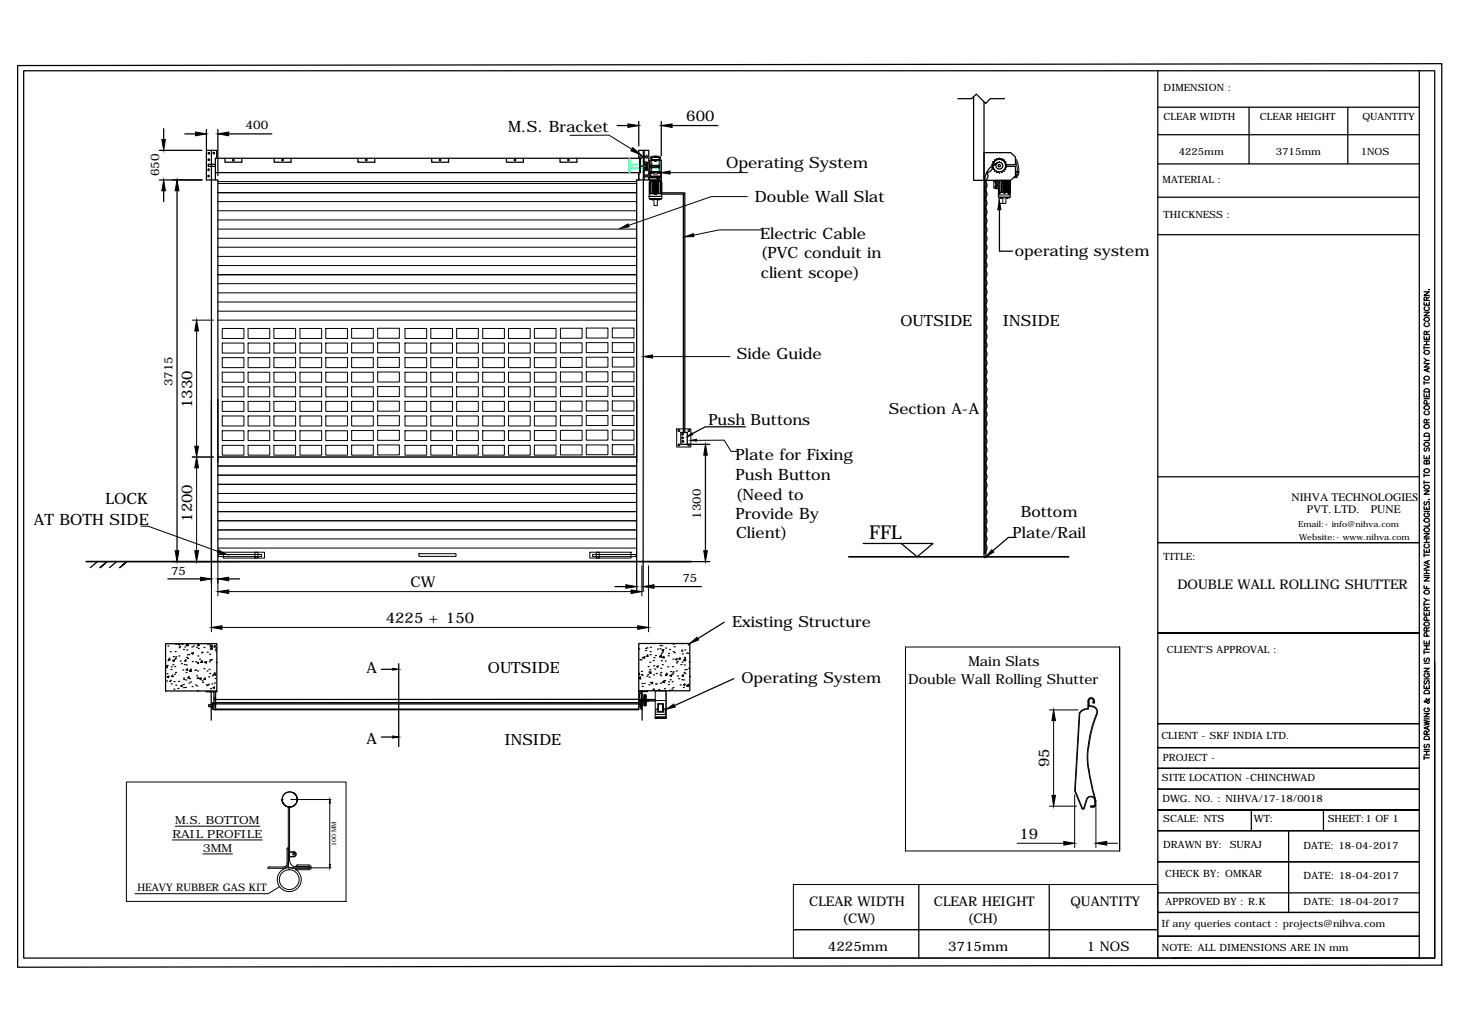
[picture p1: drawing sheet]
<svg xmlns="http://www.w3.org/2000/svg" width="297mm" height="210mm" viewBox="0 0 297 210" stroke-linecap="round" stroke-linejoin="round" font-family="sans-serif">
<!-- layer: 0 -->
<g fill="none" stroke="#000" stroke-width=".25">
<path d="M3.6 13.3l289.3-.4v183.2l-289.3 .4zM4.8 14.4h286.7v180.3h-286.7zM197.8 19.6v17h2.1v-15.9M235.2 14.4v180.3h53.2v-180.3M32.4 36.6h8.6M32.4 30.6h8.6M33.3 26.1v2.2M33.3 38.8v2.2M36 38.8v73.1M37.5 27.2h2.2M41.9 26.3v4.1M42.3 33.4h.7v.4h-.7z"/>
<path d="M43 30.6v83.5M43 33.8h.8M43 33.4h.8M43.8 35.1h86.3v-2.9h-86.3v4.4h.5v77.5M44 32.2v-1.6h-2.1v6h1.9M44.3 26.3v9.4M45.7 32.2v.8h3.4v-.8M46.5 27.2h8.7M55.7 32.2v.8h3.4v-.8M72.7 32.2v.8h3.4v-.8M87.7 32.2v.8h3.4v-.8M102.9 32.2v.8h3.4v-.8"/>
<path d="M113.8 32.2v.8h3.4v-.8M125.4 25.5h2.2M129.4 36.5v83.5M129.4 36.6h.4M129.8 32.2v-1.6h2v6h-2M129.8 24.7v5M129.8 35.1v1.5M129.9 32.2v2.9M129.9 34.2h.2M129.9 33.4h.2M130.1 33.8h.6M130.7 30.6v89.4"/>
<path d="M130.7 31.7h.2M130.7 36h.2M130.9 32.9h.1v1.8h-.1zM130.9 30.6v6M130.9 33.1h.1M130.9 33.3h.1M130.9 34.4h.1M130.9 34.6h.1M130.9 33.5h.6M130.9 34.1h.6M131 33.4h.5v.8h-.5M131 33.2h.3v1.2h-.3"/>
<path d="M131.3 33.8h.2M132 33.6h1.9v.4l-1.9 .1M132 33.6v.4M133.3 33.8l.5 .1zM134.4 24.7v7M134.4 39.2h4.6l.1 .1M134.4 39.4h4.3l.2 .2M136.6 25.5h9.3M138.8 39.6v48.2M139.1 39.4v48.4M194.6 20.1h2.8l1-1 1.9 1.9 .9-.9h2.9M199.9 36.6v76.6h.4v-76.6"/>
<path d="M200.1 36.8h.1M201.6 33.9h.1M201.6 33.4h.1M201.6 33.4l.2 .3-.2 .2M201.6 33.9l.3 .2-.2 .3h.4v.4M201.7 32.9l.2 .3-.3 .2M202.1 34.8l.3-.1 .1 .3M202.1 32.5v.3l-.4 .1M202.1 32.5h.1M202.5 32.2l-.1 .4-.3-.1M202.7 33a1.12 1.12 0 0 1-1.1 .6 1.14 1.14 0 0 1-1.1 1.4 1.16 1.16 0 0 1-.4 1.8v75.6M203 32.9a4 4 0 0 0-2.9 3.8 1.13 1.13 0 0 1 0 1.9 1.16 1.16 0 0 1 0 1.8 1.16 1.16 0 0 1 0 1.8"/>
<path d="M203 32.2l-.2 .2-.3-.1M203 32.2h.1M203.1 32.2l.2 .2 .2-.2M203.5 35l-.2-.1-.3 .3-.2-.3-.3 .1M203.5 32.3h.1M203.5 32.2l.1 .4 .3-.1M203.6 35.1h-.1M204 32.5h.1M204 34.8l-.4-.1-.1 .3M204 32.5v.3l.3 .1M204.3 32.9h.1M204.3 34.4h-.3v.4"/>
<path d="M204.3 34.4h.1M204.3 33.8h2v1.9l-1 .9h-5.4M204.3 32.9l-.1 .3 .3 .2-.2 .3 .2 .2-.3 .2 .1 .3M204.4 33.7a1.33 1.33 0 0 0-1.4-1.4 1.33 1.33 0 0 0-1.3 1.4M204.5 33.5h1.8v-1.6l-1-.9h-5.4v5.6M235.2 21.8h53.2M235.2 33.3h53.2M235.2 27.4h53.2M253.8 21.8v11.5M273.8 21.8v11.5M200.1 45.8a1.16 1.16 0 0 1 0 1.8M200.1 47.6a1.16 1.16 0 0 1 0 1.8 1.16 1.16 0 0 1 0 1.8"/>
<path d="M200.1 51.2a1.16 1.16 0 0 1 0 1.8 1.16 1.16 0 0 1 0 1.8 1.16 1.16 0 0 1 0 1.8M200.1 56.6a1.16 1.16 0 0 1 0 1.8 1.16 1.16 0 0 1 0 1.8 1.16 1.16 0 0 1 0 1.8M200.1 42.1a1.16 1.16 0 0 1 0 1.9 1.16 1.16 0 0 1 0 1.8M203.1 42.6v8.4h2.6M235.2 40.1h53.2M235.2 47.7h53.2M289.3 59.3h1.1l-1.1 .7h1.1M290.4 58.8v.1zM200.1 62a1.16 1.16 0 0 1 0 1.8 1.16 1.16 0 0 1 0 1.8 1.16 1.16 0 0 1 0 1.9M200.1 67.4a1.16 1.16 0 0 1 0 1.8 1.16 1.16 0 0 1 0 1.9 1.16 1.16 0 0 1 0 1.8M200.1 72.8a1.16 1.16 0 0 1 0 1.9 1.16 1.16 0 0 1 0 1.8 1.16 1.16 0 0 1 0 1.8M200.1 78.3a1.16 1.16 0 0 1 0 1.8 1.16 1.16 0 0 1 0 1.8"/>
<path d="M289.3 80v.6h1.1v-.6M289.3 73.9h1.1l-1.1 .7h1.1M289.3 68.3v.6h1.1v-.6M289.3 63.4h1.1l-1.1 .8h1.1M289.3 61.4v.6h1.1v-.6M289.3 70.3v.7M289.3 77.5v.6M289.3 77.8h1.1M289.3 72.8l.5 .4M289.3 70.6h1.1M289.3 70h1.1M289.3 69.3h1.1"/>
<path d="M289.5 79.1h.8l.1 .6h-1.1zM289.5 76.5a.52 .52 0 0 1 .6 0 .52 .52 0 0 1 .3 .5 .5 .5 0 0 1-.8 .2 .5 .5 0 0 1-.1-.7zM289.5 71.3a.52 .52 0 0 1 .6-.1 .52 .52 0 0 1 .3 .6 .5 .5 0 0 1-.8 .2 .5 .5 0 0 1-.1-.7zM289.5 64.6a.52 .52 0 0 1 .6-.1 .52 .52 0 0 1 .3 .6 .5 .5 0 0 1-.8 .2 .5 .5 0 0 1-.1-.7zM289.6 65.6a.39 .39 0 0 0-.3 .5 .39 .39 0 0 0 .5 .3 .45 .45 0 0 0 .5-.2 .45 .45 0 0 0 0-.6h-.2M289.6 62.3a.39 .39 0 0 0-.3 .5 .39 .39 0 0 0 .5 .3 .45 .45 0 0 0 .5-.1 .45 .45 0 0 0 0-.6l-.2-.1M289.8 68v-.6l-.3-.1-.2 .7h1.1M289.8 61v-.6h-.3l-.2 .6h1.1M289.8 61.6v.4M289.8 68.5v.4M289.8 69.3v.7M290.1 75v.5"/>
<path d="M290.4 74.8l-1.1 .4 1.1 .4M290.4 73.2h-.6l-.5 .4M290.4 67.3l-.6 .3M290.4 60.4l-.6 .3M43 81.4v37.1M44.3 81.2v12.8M138.3 87.9h1.3v2.4h-1.3zM139.9 90.3h4.3M143.3 92.5v19.4M151.5 86.7h-8.2l-2.6 1.4M200.1 81.5a1.16 1.16 0 0 1 0 1.8M200.1 83.3a1.16 1.16 0 0 1 0 1.8 1.16 1.16 0 0 1 0 1.8 1.16 1.16 0 0 1 0 1.9 1.12 1.12 0 0 1 0 1.7 1.16 1.16 0 0 1 0 1.9"/>
<path d="M200.1 92.3a1.16 1.16 0 0 1 0 1.8 1.16 1.16 0 0 1 0 1.9 1.16 1.16 0 0 1 0 1.8M200.1 97.7a1.16 1.16 0 0 1 0 1.9 1.16 1.16 0 0 1 0 1.8 1.16 1.16 0 0 1 0 1.8M235.2 96.9h53.2M289.3 99.7h1.1l-1.1 .7h1.1M289.3 95.5a.52 .52 0 0 1 .7-.3 .52 .52 0 0 1 .3 .8 .56 .56 0 0 1-.6 0 .56 .56 0 0 1-.4-.5zM289.3 92.6v.6h1.1v-.6M289.3 82.7a.51 .51 0 0 1 .7-.3 .51 .51 0 0 1 .3 .7 .56 .56 0 0 1-.6 .1 .56 .56 0 0 1-.4-.5zM289.3 96.3v.6M289.3 97.7v.7M289.3 98h1.1M289.3 96.6h1.1M289.3 81h1.1"/>
<path d="M289.5 98.7a.52 .52 0 0 1 .6-.1 .52 .52 0 0 1 .3 .6 .5 .5 0 0 1-.8 .2 .5 .5 0 0 1-.1-.7zM289.5 91l-.2 .3 .2 .4 .3-.1 .3-.6 .3 .1-.1 .6M289.5 90a.52 .52 0 0 1 .6-.1 .52 .52 0 0 1 .3 .6 .49 .49 0 0 1-.7 .2 .49 .49 0 0 1-.2-.7zM289.5 88.1h.8l.1 .6h-1.1zM289.5 86.3a.52 .52 0 0 1 .6 0 .52 .52 0 0 1 .3 .6 .5 .5 0 0 1-.8 .2 .5 .5 0 0 1-.1-.8zM289.6 83.5a.39 .39 0 0 0-.3 .5 .39 .39 0 0 0 .5 .3h.2a.39 .39 0 0 0 .4-.4 .39 .39 0 0 0-.3-.4M289.8 93.8l.3-.2 .3 .2v.5h-1.1l.2-.7 .3 .1v.6M289.8 85.9v-.6l-.3-.1-.2 .3v.4h1.1M289.8 80.2v.4M289.8 92.8v.4M289.9 82.1l-.1-.6-.3-.1-.2 .7h1.1M290.4 88.9v.6h-1.1"/>
<path d="M290.4 85.2l-.6 .3M19.8 114.1l-1.4 1.2M20.3 115.3l1.4-1.2-1.4 1.2M23.7 114.1l-1.4 1.2M24.3 115.3l1.5-1.2-1.5 1.2M34.1 117.6h6.7M35.1 114.1h13.4M44.3 117.6v.9M46.5 117.6h2.2M125 119.2h2.2M131.6 114.1h12.6M132.9 119.2h9.6"/>
<path d="M175.4 110.4h14.2l-3.3 2.7-3.2-2.7M199.9 112.4h.4M200.1 103.2a1.16 1.16 0 0 1 0 1.8 1.16 1.16 0 0 1 0 1.8M200.1 106.8a1.16 1.16 0 0 1 0 1.8M200.1 108.6a1.16 1.16 0 0 1 0 1.8 1.16 1.16 0 0 1 0 1.8M206 109.2h-1.1l-3.2 2.7M235.2 110.3h53.2M289.3 118.9v.7h1.1M289.3 117.3h1.1l-1.1 .8h1.1M289.3 114.8l1.1 .4-1.1 .4M289.3 111.6v.6h1.1v-.6M289.3 108.4h1.1l-1.1 .7h1.1"/>
<path d="M289.3 102.9v.6h1.1v-.6M289.3 112.5v.6M289.3 117h1.1M289.3 116.5h1.1M289.3 115.9h1.1M289.3 112.8h1.1M289.3 110.2h1.1M289.3 109.5h1.1M289.3 103.9h1.1M289.5 107.3a.52 .52 0 0 1 .6 0 .52 .52 0 0 1 .3 .6 .5 .5 0 0 1-.8 .2 .5 .5 0 0 1-.1-.8zM289.5 105.4a.52 .52 0 0 1 .6-.1 .52 .52 0 0 1 .3 .6 .5 .5 0 0 1-.8 .2 .5 .5 0 0 1-.1-.7zM289.5 101.9l-.2 .3 .2 .4 .3-.1 .2-.5 .3-.1 .1 .3-.1 .4"/>
<path d="M289.6 110.6a.39 .39 0 0 0-.3 .4 .39 .39 0 0 0 .5 .3 .45 .45 0 0 0 .5-.1 .45 .45 0 0 0 0-.6h-.2M289.6 104.3a.39 .39 0 0 0-.3 .4 .39 .39 0 0 0 .5 .3 .45 .45 0 0 0 .5-.1 .45 .45 0 0 0 0-.6h-.3v.2M289.8 103.1v.4M289.8 109.5v.7M289.8 111.8v.4M289.8 115.9v.6M289.8 119.2v.4M290.1 114v.5M290.3 101.5h.1M290.4 113.9l-1.1 .4 1.1 .4M290.4 106.3v.6h-1.1M33.6 130.8h10.5v9.6h-10.5z"/>
<path d="M33.9 138.4h.1M33.9 136.9h.1M33.9 135.2l-.3 .3M33.9 135.2l.1 .5-.4-.1M34 135.2h.1M34 137.5l.3-.1-.1 .3zM34.1 131.3h.1M34.1 134.2h.1M34.4 138.5h.1M34.4 133.8l.1 .3-.3-.1zM34.6 138.2h.1M34.6 132.4h.1"/>
<path d="M34.7 136h.1M34.8 135.5h.1M34.8 139h.1M35.1 137.2l.1 .3-.3-.1zM35.1 134.2l.3-.1-.1 .3zM35.1 135.1h.1M35.2 133.4h.1M35.4 138.5h.1M35.5 137h.1M35.5 135.5h.1M35.5 133.9h.1M35.6 132.4h.1"/>
<path d="M35.6 133.7h.1M35.7 130.9h.1M35.7 136.6h.1M35.7 139.2h.1M35.7 133.5h.1M36.1 139.9h.1M36.2 130.9l.3-.1-.1 .2zM36.3 138.5h.1M36.4 133.3h.1M36.4 131.6h.1M36.5 131.3h.1M36.6 134.3h.1"/>
<path d="M36.7 139.4l.3-.1-.1 .2zM36.9 134.9h.1M36.9 130.8h.3M37.2 136.1h.1M37.2 139.1h.1M37.3 139.7h.1M37.3 137.8h.1M37.3 132h.1M37.3 138.1h.1M37.5 135h.1M37.5 131.5h.1M37.7 139.7h.1"/>
<path d="M37.7 138.2h.1M37.8 136.6h.1M37.8 134.3l-.1-.2-.2 .2 .3 .1M37.8 135.1h.1M37.9 133.6h.1M38 132.1h.1M38.1 133h.1M38.1 133.8h.1M38.1 135.9l-.1 .3-.2-.2h.3M38.2 130.8l-.4 .3 .5 .1-.1-.4M38.4 138.8h.1M38.4 133h.1"/>
<path d="M38.4 137.5v.3l-.2-.1zM38.5 137.9h.1M38.6 136.3h.1M38.7 138.6h.1M38.8 136v.4l-.3-.1zM38.9 132.7l.4-.1-.1 .3zM39 131.5h.1M39 139.5h.1M39.1 134.4h.1M39.3 131.3h.1M39.6 136.2h.1M39.7 136.1h.1"/>
<path d="M39.7 139.2h.1M39.7 134.5h.1M39.9 137.3h.1M39.9 131.5h.1M40 139.4h.1M40 137.9h.1M40.1 136.3h.1M40.1 134.6h.1M40.2 134.8h.1M40.2 133.3h.1M40.2 137.7h.1M40.3 131.8h.1"/>
<path d="M40.4 130.9l.1 .3-.3-.1zM40.5 133.9h.1M40.5 137.9l.4-.1-.1 .3zM40.9 134.3h.1M41 132.7h.1M41 134.3l.1 .3h-.3l.2-.2M41 138.3h.1M41 132.5h.1M41.2 138.7h.1M41.4 135.9h.1M41.4 131.6h.1M41.5 134.5h.1"/>
<path d="M41.6 137.8l.1 .3-.3-.1zM41.7 134.6l.3-.1-.1 .2zM41.9 139.1h.1M42.1 136.3h.1M42.1 132.5h.1M42.1 139.3h.1M42.1 130.9h.1M42.4 139.1h.1M42.4 137.5h.1M42.5 136h.1M42.5 134.5h.1M42.6 133h.1"/>
<path d="M42.6 134.1h.1M42.6 136.8h.1M42.6 131h.1M42.7 131.4h.1M42.8 139.9h.1M42.8 134.1h.1M42.8 131.3l.3-.2-.1 .3zM43 134h.1M43 139h.1M43.1 131.5v.4h-.4zM43.1 137.3h.1M43.6 138.8h.1"/>
<path d="M43.6 139.6l-.1 .3-.2-.2 .3-.1M43.7 131.2v.3l-.2-.1zM43.7 137.9h.1M43.7 132.1h.1M43.8 137.1l-.1-.4-.4 .4 .5 .1M43.8 132.3h.1M43.8 131.7h.1M43.9 134.6h.1M77.5 136h2.3M81 134.9v16.8M129.8 137.1h.1M129.8 131.9h.1"/>
<path d="M129.8 130.8h10.4v9.6h-10.4zM129.8 137.9l.3-.4 .1 .5-.4-.1M129.8 136.8h.1l-.1 .3M130 134h.1M130.2 134.1h.1M130.3 136.4h.1M130.3 137.1h.1M130.4 138.9h.1M130.5 137.2h.1M130.5 139.5h.1M130.5 133.7h.1M130.7 133.6l.3-.1-.1 .3z"/>
<path d="M130.9 138.9h.1M131.2 132.2h.1M131.2 131.8h.1M131.4 137.4h.1M131.4 131.6h.1M131.6 137.1h.1M131.6 133.1v.3l-.2-.1zM131.7 135.5h.1M131.8 136.6h.1M131.9 139.1h.1M131.9 137.6h.1M132 136.1h.1"/>
<path d="M132 134.6h.1M132.1 133h.1M132.1 132.4h.1M132.2 131.5h.1M132.2 138.7h.1M132.2 136.5l.1 .3h-.3zM132.3 138.8l.3-.2-.1 .3zM132.7 134.2h.1M132.8 137.1h.1M132.8 135.3h.1M132.9 140v.2h-.2zM132.9 133.6h.1"/>
<path d="M133 136h.1M133.2 139h.1M133.2 133.2h.1M133.3 136.8h.1M133.3 139h.1M133.4 135.5l.3-.2-.1 .3zM133.6 131.9h.1M134 133.5h.1M134 133.4l.4-.3v.4zM134.1 131.8h.1M134.1 137h.1M134.1 131.2h.1"/>
<path d="M134.2 138.8h.1M134.2 137.3h.1M134.3 135.8h.1M134.3 136.6h.1M134.4 134.3h.1M134.4 132.7h.1M134.4 131.2h.1M134.5 132.1l.4-.1-.1 .3zM134.6 135.1h.1M134.6 132.5h.1M134.6 138.6l.4-.3v.4zM134.9 133.4v.3l-.3-.1z"/>
<path d="M135 139.9h.1M135 138.3h.1M135.2 134.3h.1M135.2 137.3h.1M135.2 131.7h.1M135.5 136.8l.1 .3h-.3zM135.7 135.5h.1M135.7 133.3h.1M135.8 139.1h.1M135.8 138.5h.1M135.8 132.8h.1M136 132h.1"/>
<path d="M136.1 137.3l.4-.2-.1 .3zM136.2 138.1h.1M136.3 136.5h.1M136.6 138.5h.1M136.6 137h.1M136.6 135.5h.1M136.7 136.8h.1M136.7 133.9h.1M136.7 139.7h.1M136.8 132.4h.1M136.8 136.5h.1M136.8 130.9h.1"/>
<path d="M137 131.4h.1M137 132.6h.1M137.3 134l.3-.2-.1 .3zM137.4 136.3h.1M137.4 134.7h.1M137.6 134.4h.1M137.7 137.4h.1M137.9 137.9h.1M138.2 133.7v.2h-.2zM138.2 139.2h.1M138.3 135h.1M138.5 132.1h.1"/>
<path d="M138.5 138.1h.1M138.5 132.3h.1M138.5 130.8h.1M138.6 134.5h.1M138.6 132.9h.1M138.8 137.1v.3h-.2zM138.8 139.7h.1M138.9 138.2h.1M138.9 134.2l.4-.4v.5zM138.9 139.1l.3-.1-.1 .3zM139 136.6h.1M139 135.1h.1"/>
<path d="M139.1 133.6h.1M139.1 132.1h.1M139.1 136.1h.1M139.1 136.8h.1M139.4 136h.1M139.5 132.7h.1M139.5 139.4l.4-.3v.4zM139.6 139.3h.1M139.8 132.7h.1M139.9 131h.1M140 134.5h.1M140.1 137.5h.1"/>
<path d="M140.2 135.7l-.2 .1 .2 .1M147.1 126.4l-5.3 3.4M149.1 137.9l-12 5.5M288.4 128.6h-53.2h53.2M289.3 139.3v.6h1.1v-.6M289.3 135.8h1.1l-1.1 .7h1.1M289.3 130.2v.6h1.1v-.6M289.3 124.4v.6h1.1v-.6M289.3 120.2a.52 .52 0 0 1 .7-.3 .52 .52 0 0 1 .3 .7 .56 .56 0 0 1-.6 .1 .56 .56 0 0 1-.4-.5zM289.3 122.5v.6M289.3 132.2v.7M289.3 138h1.1"/>
<path d="M289.3 134.8h1.1M289.3 132.5h1.1M289.3 131.9h1.1M289.3 131.2h1.1M289.3 122.8h1.1M289.3 121.6l.5 .3M289.4 126.6a.49 .49 0 0 1 .7-.2 .49 .49 0 0 1 .2 .7 .51 .51 0 0 1-.7 .1 .51 .51 0 0 1-.2-.6zM289.5 138.3l-.2 .2 .2 .5h.2l.4-.7h.2l.1 .2-.1 .5M289.5 133.7l-.2 .3 .2 .4 .3-.1 .2-.5 .3-.1 .1 .3-.1 .4M289.6 136.8a.39 .39 0 0 0-.3 .5 .39 .39 0 0 0 .5 .3 .45 .45 0 0 0 .5-.1 .45 .45 0 0 0 0-.6l-.3-.1v.3M289.8 128.2v-.6l-.3-.1-.2 .2v.5h1.1M289.8 124.1v-.6l-.3-.2-.2 .3v.5h1.1"/>
<path d="M289.8 124.6v.4M289.8 130.4v.4M289.8 131.2v.7M289.8 139.5v.4M289.9 129.3l-.1-.7h-.3l-.2 .7h1.1M289.9 126.1l-.1-.6-.3-.2-.2 .3v.5h1.1M290.4 121.9h-.6l-.5 .5M290.4 127.5l-.6 .4M290.4 123.3l-.6 .4M291.5 134.5v60.2h-53.1M35.3 140h.1M40.1 140.4h.1"/>
<path d="M41.9 140.4v.2h2.2v-.2M42.9 143.2h-.5v.4h.5M42.9 140.4v5.9M42.9 143h.3M42.9 143.7h.3M43.5 140.6v3.6h.3v-3.6M43.5 141.8h.3M43.5 143.3h.3M43.5 143h.3M43.8 143h86M43.8 144.1h86M77.5 149.8h2.3"/>
<path d="M129.8 142.8h-86.6v1.3h.3M129.8 140.4v3.8h-86.2M129.8 142.1h-86.3M130 143.1l-.1-2.3h.4v1.7l-.3 .6 .1 .2-.1 .3 .4 .6M130.2 143.2h.1l-.1 .6zM130.5 140.4v5.9M130.9 142.1h-1.1v.3h1.1M130.9 142.4v-1.2h.3v1.2M130.9 142.1v1.3h.3v-1.3M130.9 142.1h.3M130.9 143.3h.3M130.9 142.8h.3"/>
<path d="M130.9 141.3h.3M130.9 141.5h.3M130.9 141.7h.3M130.9 141.8h.3M130.9 142.2h.3M130.9 142.4h.3M130.9 142.6h.3M130.9 142.7h.3M130.9 142.9h.3M130.9 143.1h.3M130.9 142h.3M130.9 142.3h.3"/>
<path d="M130.9 142.5h.3M130.9 143.2h.3M131.2 142.1h.6v.3h-.6M131.6 140.4v.1h-1.8M133.1 142.1h-3.2v.3h3.2M133.1 140.4h2.2M133.8 140.1h.1M136 140.4l.1-.2 .1 .2M136.5 140h.1M235.2 147.1h53.2M235.2 151.9h53.2M235.2 156.1h53.2"/>
<path d="M289.3 146.4l1.1 .2-1.1 .2 1.1 .3-1.1 .2M289.3 145h1.1l-1.1 .7h1.1M289.3 154h1.1M289.3 153.7v.6M289.3 153.4h1.1M289.3 152.7h1.1M289.3 152.3h1.1M289.3 146.1h1.1M289.4 140.4a.55 .55 0 0 1 .6-.2 .55 .55 0 0 1 .4 .4v.4h-1.1zM289.5 151.2l-.2 .3 .2 .4 .3-.1 .2-.5 .3-.1 .1 .3-.1 .4M289.5 149.7l.3-.2 .5 .2 .1 .6h-1.1zM289.6 143.9a.37 .37 0 0 0-.3 .4 .37 .37 0 0 0 .5 .3h.2a.36 .36 0 0 0 .4-.4 .36 .36 0 0 0-.4-.3v.2"/>
<path d="M289.8 141.9v.2a.51 .51 0 0 1 .5 .2 .51 .51 0 0 1 0 .6h-.2l-.4-.5-.4 .1 .2 .2 .3-.1 .6-.4-.1-.3M289.8 149.2v-.6l-.3-.1-.2 .2v.5h1.1M289.8 152.7v.7M290.1 147.6v.6M290.4 147.5l-1.1 .4 1.1 .4M290.4 148.5l-.6 .4M186.7 179.7v15M213.2 179.7v15M235.2 160.3h53.2M235.2 168.8h53.2M235.2 175.1h53.2M254.2 164.6v4.2"/>
<path d="M261.8 168.8v16.6M268.9 164.6v4.2M288.4 164.6h-53.2h53.2M235.2 185.4h53.2M235.2 190.2h53.2M235.2 181.4h53.2"/>
<circle cx="42.4" cy="35.8" r=".15"/>
<circle cx="42.4" cy="34.5" r=".15"/>
<circle cx="42.4" cy="31.2" r=".15"/>
<circle cx="42.4" cy="32.5" r=".15"/>
<circle cx="43.4" cy="31.1" r=".15"/>
<circle cx="47.4" cy="32.6" r=".15"/>
<circle cx="57.4" cy="32.5" r=".15"/>
<circle cx="74.4" cy="32.5" r=".15"/>
<circle cx="89.4" cy="32.5" r=".15"/>
<circle cx="104.6" cy="32.5" r=".15"/>
<circle cx="115.5" cy="32.5" r=".15"/>
<circle cx="130.3" cy="31.9" r=".23"/>
<circle cx="131.4" cy="31.9" r=".23"/>
<circle cx="131.4" cy="34.4" r=".23"/>
<circle cx="131.4" cy="33.2" r=".23"/>
<circle cx="131.4" cy="35.7" r=".23"/>
<circle cx="203" cy="33.7" r=".7"/>
<circle cx="203" cy="33.7" r=".23"/>
<circle cx="138.7" cy="88.2" r=".15"/>
<circle cx="138.7" cy="89" r=".15"/>
<circle cx="138.7" cy="89.7" r=".15"/>
</g>
<g fill="#000" stroke="#000" stroke-width=".2">
<path d="M33.3 36.6l.3 2.2h-.7zM32.9 28.3h.7l-.3 2.3zM36 36.6l.4 2.2h-.8zM39.7 26.8l2.2 .4-2.2 .4zM44.3 27.2l2.2-.4v.8zM127.6 25.2l2.2 .3-2.2 .4zM128.6 30l1.6 1.5-2-.9zM134.3 35.1l1.8-.4v.7zM134.4 25.5l2.2-.3v.7zM126 46.4l1.6-.9 .2 .6zM139.1 48.1l1.8-.6 .1 .6zM203.1 40.8l.3 1.8h-.7z"/>
<path d="M39.9 65.1l.4 2.2h-.7zM130.7 72.5l1.9-.4v.7zM39.6 90.7h.7l-.4 2.2zM39.9 92.9l.4 2.2h-.7zM139.6 88.7l1-.7 .1 .3zM140.4 89.5l1.1-.2v.3zM143.3 90.3l.4 2.2h-.7zM35.6 111.9h.8l-.4 2.2zM39.6 111.9h.7l-.4 2.2zM40.8 117.3l2.2 .3-2.2 .4zM44.4 111.7l1.6 1-1.8-.4zM44.3 117.6l2.2-.3v.7z"/>
<path d="M44.3 120.2l2.2-.3v.7zM127.2 118.8l2.2 .4-2.2 .3zM128.2 119.9l2.2 .3-2.2 .4zM130.7 119.2l2.2-.4v.7zM143 111.9h.7l-.4 2.2zM201.5 111.7l.4 .5-1.6 .9zM43 127.5l2.1-.3v.7zM79.8 135.8l1.2 .2-1.2 .2zM129.6 127.2l2.2 .3-2.2 .4zM140.2 130.8l1.4-1.3 .3 .5zM79.8 149.5l1.2 .3-1.2 .2zM135.3 144.1l1.6-1 .3 .6z"/>
<path d="M214.1 144.3l.3 2.1h-.7zM67 162.5l.1 .7h-.2zM66.9 175.7h.2l-.1 .6zM213.7 161.6h.7l-.3 2.2zM216.1 171l2.2 .4-2.2 .3zM222.7 171.4l2.2-.4v.7z"/>
</g>
<path d="M17.5 114.1h122.9M172.5 113.1h44.6" fill="none" stroke="#000" stroke-width=".34"/>
<g fill="none" stroke="#000" stroke-width=".2">
<path d="M44.3 36.9h85.1M44.3 37.3h85.1M44.3 39.1h85.1M115.8 27.5h7.9l4.7 2.8M129.4 39.1h-85.1h85.1M131.9 39.4h2.5v.5h-2.5h2.6v.5h-2.6zM132 36.6v.2h2.4v-.2M132 39.4h2.4M132 36.6h2.4M132 32.6v3.3h2.4M132 36.1v.5M132.1 35.4v.4h2.2v-.4"/>
<path d="M132.1 36.6h.3v.2h-.3zM132.1 36.6l.1 .2zM132.1 32.5h2.3M132.1 32.6v2.4M132.1 34.9h2.2M132.1 32.5v.1M132.1 32.6h.9h-.6v2.4h1.5v-2.4h-.6h.5v-.1h-1.3v.1h.5v.2M132.1 34.9v.1M132.1 35h.1M132.1 35.3v.1M132.2 37h-.1v2.1l.1 .1M132.2 36.8v2.6l-.3-.2v-2.2l.3-.1-.2 .1v2.2l.2 .1"/>
<path d="M132.2 35l.2 .1-.3 .2M132.2 31.9l.4-.2h1.2l.3 .2v.2l-.3-.1-1.6 .1zM132.2 31.9v.3l.1-.1v.4h1.8v-.3M132.3 36.6l.1 .2zM132.4 35.2h.4M132.4 35h1.5M132.4 32.1v.4M132.4 36.6h1.5v.2h-1.5zM132.4 36.9h1.5v2.2h-1.5zM132.6 32l-.4 .1M132.7 36.9v2.2zM132.8 34.9h.8v.5h-.8z"/>
<path d="M133 39.4h.4v.1h-.4zM133 36.9v2.2zM133 31.8l.1 .1zM133 39.4v.1zM133 32.8h.3M133 32.7l.1 .1M133.1 31.7h.3v.3h-.3zM133.1 36.9l.1 2.2zM133.3 36.9l.1 2.2zM133.3 32.6v.1M133.3 39.4l.1 .1zM133.4 31.8l.1 .1z"/>
<path d="M133.5 36.1h-1.5v-.2h2.4v.2h-.3M133.5 35.9h.6v.2h-.6zM133.5 35.9v.2zM133.5 36.1h.6v.3h-.6zM133.5 36.1h.5zM133.5 36.1v.3h.5v-.3M133.6 35.2h.5M133.6 36.9l.1 2.2zM133.8 32l.3 .1M133.9 32.1v.4M134 35.9l.1 .2zM134 36.6h.3v.2h-.3z"/>
<path d="M134 36.6l.1 .2zM134.1 32.1v.4M134.1 31.9l.1 .3-.2-.1M134.2 37v2.2M134.2 36.8v2.6l.3-.2v-2.2l-.3-.1 .2 .1v2.2l-.2 .1M134.2 35h.1M134.2 35l-.2 .1 .3 .2M134.2 36.6l.1 .2zM134.3 32.6v2.4M134.3 35.3v.1M134.3 34.9v.1M134.4 32.6v3.3"/>
<path d="M134.4 36.1v.5M134.4 32.5v.1M136.1 35.1h15.8M151.8 39.9h-7.3l-16.8 5.9M201.9 38v.3h.4M201.9 37h.4M202.3 36.8h-.4v1.2h.4M202.4 36.6v1.7M202.6 36.6v.3M202.6 37.5v.2M202.6 38.3h.1M202.8 39.1v.5"/>
<path d="M202.8 39.1h2.5M202.9 38.3v.6l.2 .1M202.9 39.1h.2v.1h-.2zM202.9 39h2.4M203 38.3l.1 .6M203.1 38.3h-.8v-1.7h3v3h-2.5v.4h2.5v-.4M203.1 39.2l.1 .1zM203.1 39.3v.2zM203.1 36.6v2.4l-.3-.1v-.6M203.4 36.6v2.4M203.6 36.6v2.4M203.8 36.6v.6"/>
<path d="M203.8 37.3v1M203.8 38.4v.6M203.9 36.6v.6M203.9 37.3v1M203.9 38.4v.6M203.9 39.1h.4v.2h-.4zM204.1 39v-2.4v2.4M204.2 36.6v2.4M204.3 36.6v2.4M204.5 39h.1M204.5 36.6v2.3M204.8 36.6v2.4v-2.4"/>
<path d="M204.8 39.1h.3v.2h-.3zM204.9 39.3l.2 .1zM204.9 36.6v2.4v-2.4M204.9 39.4l.1 .1zM205 36.8l.1 .1v1.9l-.1 .1M205 36.7l.2 .1v2.1l-.2 .1M205 36.6v2.4l.3-.1v-2.1l-.3-.2M206.3 34.8h.7v.3h-.7M206.3 32.5h.2M206.3 35.5h.6M206.3 32.8l.3 .8 .1 1.2M206.5 32.5l.4 .9 .1 1.4"/>
<path d="M206.6 35.6v.2h-.4M206.6 35.8l.1 .3h-.8M206.7 35.1l-.1 .4M206.8 35.5l-.5 .1M207 35.1l-.1 .4M44.3 59.5h85.1M44.3 57.6h85.1M44.3 54h85.1M44.3 52.1h85.1M44.3 50.2h85.1M44.3 48.4h85.1M44.3 46.6h85.1"/>
<path d="M44.3 44.7h85.1M44.3 42.8h85.1M44.3 41h85.1M129.4 55.8h-85.1h85.1M132 40.4h2.4v.1h-2.4zM132.4 40.5l.3 .1zM132.9 40.5h.6v1.3h-.6zM133.7 40.5l.3 .1zM154.8 46.7h-8.7l-5.1 1.1M203 40v.2h2.1v-.2M203 40.2v1.1h.7M203.3 40.2h.2v.1h-.2z"/>
<path d="M203.4 40.2h.1M203.7 40.2v1.1h.7v-1.1M204.6 40.2l.2 .1zM39.1 65.1h4.3M39.9 67.3v23.4M44.3 65.1h85.1M44.3 63.2h85.1M44.3 61.4h85.1M45.2 66.7h4.4v2.1h-4.4zM45.2 69.7h4.4v2h-4.4zM45.2 72.7h4.4v2h-4.4zM45.2 75.6h4.4v2.1h-4.4z"/>
<path d="M45.2 78.6h4.4v2h-4.4zM50.4 66.7h4.4v2.1h-4.4zM50.4 69.7h4.4v2h-4.4zM50.4 72.7h4.4v2h-4.4zM50.4 75.6h4.4v2.1h-4.4zM50.4 78.6h4.4v2h-4.4zM55.7 66.7h4.4v2.1h-4.4zM55.7 69.7h4.4v2h-4.4zM55.7 72.7h4.4v2h-4.4zM55.7 75.6h4.4v2.1h-4.4zM55.7 78.6h4.4v2h-4.4zM60.9 66.7h4.4v2.1h-4.4z"/>
<path d="M60.9 69.7h4.4v2h-4.4zM60.9 72.7h4.4v2h-4.4zM60.9 75.6h4.4v2.1h-4.4zM60.9 78.6h4.4v2h-4.4zM66.2 66.7h4.4v2.1h-4.4zM66.2 69.7h4.4v2h-4.4zM66.2 72.7h4.4v2h-4.4zM66.2 75.6h4.4v2.1h-4.4zM66.2 78.6h4.4v2h-4.4zM71.4 66.7h4.4v2h-4.4zM71.4 69.7h4.4v2h-4.4zM71.4 72.7h4.4v2h-4.4z"/>
<path d="M71.4 75.6h4.4v2.1h-4.4zM71.4 78.6h4.4v2h-4.4zM76.7 66.7h4.4v2h-4.4zM76.7 69.7h4.4v2h-4.4zM76.7 72.6h4.4v2.1h-4.4zM76.7 75.6h4.4v2h-4.4zM76.7 78.6h4.4v2h-4.4zM82.3 66.7h4.4v2.1h-4.4zM82.3 69.7h4.4v2h-4.4zM82.3 72.7h4.4v2h-4.4zM82.3 75.6h4.4v2.1h-4.4zM82.3 78.6h4.4v2h-4.4z"/>
<path d="M87.5 66.7h4.4v2.1h-4.4zM87.5 69.7h4.4v2h-4.4zM87.5 72.7h4.4v2h-4.4zM87.5 75.6h4.4v2.1h-4.4zM87.5 78.6h4.4v2h-4.4zM92.8 66.7h4.4v2.1h-4.4zM92.8 69.7h4.4v2h-4.4zM92.8 72.7h4.4v2h-4.4zM92.8 75.6h4.4v2.1h-4.4zM92.8 78.6h4.4v2h-4.4zM98.1 66.7h4.4v2.1h-4.4zM98.1 69.7h4.4v2h-4.4z"/>
<path d="M98.1 72.7h4.4v2h-4.4zM98.1 75.6h4.4v2.1h-4.4zM98.1 78.6h4.4v2h-4.4zM103.3 66.7h4.4v2.1h-4.4zM103.3 69.7h4.4v2h-4.4zM103.3 72.7h4.4v2h-4.4zM103.3 75.6h4.4v2.1h-4.4zM103.3 78.6h4.4v2h-4.4zM108.6 66.7h4.4v2h-4.4zM108.6 69.7h4.4v2h-4.4zM108.6 72.7h4.4v2h-4.4zM108.6 75.6h4.4v2.1h-4.4z"/>
<path d="M108.6 78.6h4.4v2h-4.4zM113.9 66.7h4.4v2h-4.4zM113.9 69.7h4.4v2h-4.4zM113.9 72.6h4.4v2.1h-4.4zM113.9 75.6h4.4v2h-4.4zM113.9 78.6h4.4v2h-4.4zM119.1 66.7h4.4v2h-4.4zM119.1 69.6h4.4v2.1h-4.4zM119.1 72.6h4.4v2h-4.4zM119.1 75.6h4.4v2h-4.4zM119.1 78.5h4.4v2h-4.4zM124.4 66.7h4.4v2h-4.4z"/>
<path d="M124.4 69.6h4.4v2h-4.4zM124.4 72.6h4.4v2h-4.4zM124.4 75.6h4.4v2h-4.4zM124.4 78.5h4.4v2h-4.4zM132.6 72.5h15.7M39.1 92.9h4.3M39.9 95.1v16.8M44.3 98.4h85.1M44.3 96.5h85.1M44.3 94.7h85.1M44.3 92.9h85.1M45.2 81.6h4.4v2h-4.4z"/>
<path d="M45.2 84.5h4.4v2.1h-4.4zM45.2 87.5h4.4v2h-4.4zM45.2 90.5h4.4v2h-4.4zM50.4 81.6h4.4v2h-4.4zM50.4 84.5h4.4v2.1h-4.4zM50.4 87.5h4.4v2h-4.4zM50.4 90.5h4.4v2h-4.4zM55.7 81.6h4.4v2h-4.4zM55.7 84.5h4.4v2.1h-4.4zM55.7 87.5h4.4v2h-4.4zM55.7 90.5h4.4v2h-4.4zM60.9 81.6h4.4v2h-4.4z"/>
<path d="M60.9 84.5h4.4v2.1h-4.4zM60.9 87.5h4.4v2h-4.4zM60.9 90.5h4.4v2h-4.4zM66.2 81.6h4.4v2h-4.4zM66.2 84.5h4.4v2.1h-4.4zM66.2 87.5h4.4v2h-4.4zM66.2 90.5h4.4v2h-4.4zM71.4 81.6h4.4v2h-4.4zM71.4 84.5h4.4v2.1h-4.4zM71.4 87.5h4.4v2h-4.4zM71.4 90.5h4.4v2h-4.4zM76.7 81.5h4.4v2.1h-4.4z"/>
<path d="M76.7 84.5h4.4v2h-4.4zM76.7 87.4h4.4v2.1h-4.4zM76.7 90.4h4.4v2h-4.4zM82.3 81.6h4.4v2h-4.4zM82.3 84.5h4.4v2.1h-4.4zM82.3 87.5h4.4v2h-4.4zM82.3 90.5h4.4v2h-4.4zM87.5 81.6h4.4v2h-4.4zM87.5 84.5h4.4v2.1h-4.4zM87.5 87.5h4.4v2h-4.4zM87.5 90.5h4.4v2h-4.4zM92.8 81.6h4.4v2h-4.4z"/>
<path d="M92.8 84.5h4.4v2.1h-4.4zM92.8 87.5h4.4v2h-4.4zM92.8 90.5h4.4v2h-4.4zM98.1 81.6h4.4v2h-4.4zM98.1 84.5h4.4v2.1h-4.4zM98.1 87.5h4.4v2h-4.4zM98.1 90.5h4.4v2h-4.4zM103.3 81.6h4.4v2h-4.4zM103.3 84.5h4.4v2.1h-4.4zM103.3 87.5h4.4v2h-4.4zM103.3 90.5h4.4v2h-4.4zM108.6 81.6h4.4v2h-4.4z"/>
<path d="M108.6 84.5h4.4v2.1h-4.4zM108.6 87.5h4.4v2h-4.4zM108.6 90.5h4.4v2h-4.4zM113.9 81.5h4.4v2.1h-4.4zM113.9 84.5h4.4v2h-4.4zM113.9 87.4h4.4v2.1h-4.4zM113.9 90.4h4.4v2h-4.4zM119.1 81.5h4.4v2h-4.4zM119.1 84.4h4.4v2.1h-4.4zM119.1 87.4h4.4v2h-4.4zM119.1 90.4h4.4v2h-4.4zM124.4 81.5h4.4v2h-4.4z"/>
<path d="M124.4 84.4h4.4v2.1h-4.4zM124.4 87.4h4.4v2h-4.4zM124.4 90.4h4.4v2h-4.4zM137.5 87.2h2.9v3.6h-2.9zM141.5 89.5l5.6-.1 1.4 2.3h1.2M28.6 106.9h1.5l14.2 5.1M39.1 114.1h4.3M43 115v13.4M44.3 111.4h85.1M44.3 109.5h85.1M44.3 107.7h85.1M44.3 105.8h85.1"/>
<path d="M44.3 104h85.1M44.3 102.1h85.1M44.3 100.3h85.1M44.3 113.9v7.2M44.4 112.7h8.8v.4h-8.8zM45.4 112.2h8.3v1.2h-8.3zM51.8 112.2h.6v1.2h-.6zM85.1 112.5h7.6v.6h-7.6zM119.8 112.2h8.4v1.2h-8.4zM120.4 112.7h8.8v.4h-8.8zM121.1 112.2h.6v1.2h-.6zM130.4 115v6.1"/>
<path d="M131.8 115v13.4M45.1 127.5h84.5M46.5 120.2h81.7M184 131.5h43.5v41.4h-43.5zM25.7 158.9h44.6v24.3h-44.6zM213.2 144.3h5.8M214.1 146.4v15.2M219.3 144.9l-1 15.8M219.4 144.9l-.9 15.8 1.4 3.6M220.4 144.2l-.6 .3-.4 .4M221.1 142.4l-.1 1.6a1.96 1.96 0 0 0-1.7 .8M221.1 142.4a.66 .66 0 0 1 .6-.6 .66 .66 0 0 1 .7 .6v.4"/>
<path d="M221.1 142.4l.1 1.6-.9 .2M221.1 142.5a.57 .57 0 0 1 .6-.7 .57 .57 0 0 1 .6 .7M221.2 143.5a1.63 1.63 0 0 1 1.5 .6l.2 .7a23 23 0 0 0-1.8 11.4l1.3 6M221.2 151.8l-.2 2.5 .2 1.9M221.2 156.2l.6 3 .7 3M221.3 142.4v.9l.7 .2M221.3 142.5a.44 .44 0 0 1 .4-.5 .44 .44 0 0 1 .4 .5M222.1 143.5a1.21 1.21 0 0 1 .7 1.9M222.2 142.6l-.1 .2 .1 .1 .2-.2M222.2 142.5l-.1 .2M222.2 142.7h.1M222.3 142.6l-.1 .2"/>
<path d="M222.8 145.3a22.8 22.8 0 0 0-1.6 6.5M35 170.7h18.3M35.6 167.9h17.2M41.2 173.5h6M54.4 176.4h3.2M54.7 176.2h2.9M54.8 176.1l-.4 .3M57.3 162.5h.1M58.5 163.9l.1 .2M58.6 175.5a.91 .91 0 0 1-.9 .9M58.6 164.1v12.2h4M58.6 172.2l-.3 .3v3a.66 .66 0 0 1-.6 .6"/>
<path d="M58.8 173.2l.9-.1a.44 .44 0 0 1 .4 .5 .44 .44 0 0 1-.4 .4M58.8 164v10.9M58.8 173.1h.8M58.8 174.1h.8M58.9 174.9a1.25 1.25 0 0 0 .8 1.2M59.1 162.5h8.2M59.4 176.4h3.3l.2-.2-.2-.1-2.6-.1 .3-.2h2.3a.49 .49 0 0 1 .5 .4 .49 .49 0 0 1-.5 .5h-2.7M59.4 176.4a2.43 2.43 0 0 0-3 2.7 2.43 2.43 0 0 0 3.7 1.7 2.43 2.43 0 0 0-.1-4.1M59.7 173a.53 .53 0 0 1 .5 .6 .53 .53 0 0 1-.5 .5h-.9M59.7 161.1a1.55 1.55 0 0 1-.1 2.7 1.55 1.55 0 0 1-2.3-1.4M59.7 176.1h2.7M60.4 162.4a1.5 1.5 0 0 0-2.2-1.3 1.5 1.5 0 0 0-.2 2.6"/>
<path d="M60.4 162.4a1.55 1.55 0 0 0-2.3-1.3 1.55 1.55 0 0 0 0 2.7M60.4 162.5h.1M62.4 176.1l.3 .2M62.9 176.3h4.4M67 163.2v12.5M161.2 179.7h74v9.2h-74zM206.7 171.4h9.4M213.2 163.8h5.5M218.3 160.7l1.5 3.6M218.3 161.5v10.7M220.3 164.2l-.2 .3-.3-.2M220.8 162.8l-.5 1.5"/>
<path d="M220.8 162.8a.83 .83 0 0 1 .8-.9 .83 .83 0 0 1 .8 .9M222.4 162.2l.1 .5v1l-.9 .2M222.4 162.1a.95 .95 0 0 0-1.1-.3 .95 .95 0 0 0-.6 .9l-.5 1.5h-.2M222.5 162.2l.2 .5v1.1l-.4 .2h-.7v-.3h.6l.2-.1v-.9M222.7 164.1v8.1M224.9 171.4h2.2M56.8 180.2l-2.3 1.4h-27.1M161.2 188.9h74v5.8h-74z"/>
<circle cx="132.2" cy="35.1" r=".06"/>
<circle cx="132.2" cy="35.1" r=".15"/>
<circle cx="133.2" cy="32.7" r=".06"/>
<circle cx="133.2" cy="31.8" r=".06"/>
<circle cx="134.2" cy="35.1" r=".06"/>
<circle cx="134.2" cy="35.1" r=".15"/>
<circle cx="202.7" cy="37.2" r=".28"/>
<circle cx="202.7" cy="38" r=".28"/>
<circle cx="202.7" cy="38" r=".23"/>
<circle cx="202.7" cy="37.2" r=".23"/>
<circle cx="203.8" cy="37.2" r=".06"/>
<circle cx="203.8" cy="38.4" r=".06"/>
<circle cx="204.6" cy="38.9" r=".06"/>
<circle cx="137.9" cy="87.5" r=".19"/>
<circle cx="137.9" cy="90.4" r=".19"/>
<circle cx="140" cy="90.4" r=".19"/>
<circle cx="140" cy="87.5" r=".19"/>
<circle cx="58.8" cy="178.7" r="2.01"/>
<circle cx="59.7" cy="173.6" r=".19"/>
</g>
<!-- layer: WALL -->
<path d="M133.1 140.4v5.6M133.1 145.9h2.2M133.1 145.8h2.2M133.1 145.7h2.2M133.1 142.4h2.2M133.6 143h1.2v1.7h-1.2zM133.8 143.1h.8v1.5h-.8zM134.8 144h.4v1.2h-1.9v-1.1h.3M134.8 143v1.7M135.3 140.4v5.6h-2.2h2.2z" fill="none" stroke="#000" stroke-width=".2"/>
<!-- layer: 0 -->
<g fill="none" stroke="#f00" stroke-width=".25">
<path d="M129.9 31.9h.6M130.2 32v.3M130.2 31.5v.5M130.7 33.8h.1M130.8 33.8h.2M130.8 33.2h.8M130.8 34.4h.5M131 31.9h.6M131 33.8h.1M131 35.8h.3M131.1 33.8h.1M131.3 33.8h.2"/>
<path d="M131.3 34.4h.3M131.3 35.8h.4M131.3 33.3v.2M131.3 31.4v.8M131.3 32.8v.5M131.3 34.1v.6M131.3 35.4v.7M131.5 33.8h.1M131.6 33.8h.1"/>
</g>
<path d="M127.8 33.5h6.1v.6l-5.9 .1-.2-.1zM133.9 33.7h-2.3v.2h2.3" fill="none" stroke="#0f0" stroke-width=".25"/>
<path d="M127.8 32.2v2.9M127.8 33.5h.2M127.8 34.1h.2M128 32.2v2.9" fill="none" stroke="#0ff" stroke-width=".25"/>
<text font-size="3.9" x="176.6" y="109.6">FFL</text>
<g font-size="3.2">
<text x="103.2" y="26.8">M.S. Bracket</text>
<text x="147.6" y="34.2">Operating System</text>
<text x="153.4" y="41.1">Double Wall Slat</text>
<text x="154.5" y="48.5">Electric Cable</text>
<text x="154.5" y="52.5">(PVC conduit in</text>
<text x="154.6" y="56.5">client scope)</text>
<text x="149.7" y="73">Side Guide</text>
<text x="149.4" y="93.5">Plate for Fixing</text>
<text x="149.4" y="97.5">Push Button</text>
<text x="149.4" y="101.5">(Need to</text>
<text x="6.8" y="106.7">AT BOTH SIDE</text>
<text x="21.4" y="102.4">LOCK</text>
<text x="149.4" y="105.4">Provide By</text>
<text x="149.5" y="109.4">Client)</text>
</g>
<g font-size="3.1">
<text x="206.2" y="51.9">operating system</text>
<text x="183" y="66.3">OUTSIDE</text>
<text x="203.7" y="66.2">INSIDE</text>
<text x="143.9" y="86.3">Push Buttons</text>
<text x="180.6" y="84.1">Section A-A</text>
<text x="207.4" y="105.1">Bottom</text>
<text x="205.7" y="109.4">Plate/Rail</text>
<text x="148.7" y="127.5">Existing Structure</text>
<text x="74.5" y="136.7">A</text>
<text x="99.1" y="136.7">OUTSIDE</text>
<text x="150.7" y="138.7">Operating System</text>
<text x="74.5" y="151.1">A</text>
<text x="102.5" y="151.4">INSIDE</text>
</g>
<g font-size="3">
<text x="139.4" y="24.6">600</text>
<text x="39" y="82.9" transform="rotate(-90 39 82.9)">1330</text>
<text x="39" y="106" transform="rotate(-90 39 106)">1200</text>
<text x="83.4" y="119.3">CW</text>
<text x="78.4" y="126.6">4225 + 150</text>
<text x="213.1" y="155.9" transform="rotate(-90 213.1 155.9)">95</text>
<text x="207.1" y="170.4">19</text>
</g>
<g font-size="2.8">
<text x="196.8" y="135.4">Main Slats</text>
<text x="184.5" y="138.9">Double Wall Rolling Shutter</text>
</g>
<g font-size="2.7">
<text x="239.2" y="119.7">DOUBLE WALL ROLLING SHUTTER</text>
<text x="164.4" y="184.1">CLEAR WIDTH</text>
<text x="189.7" y="184.1">CLEAR HEIGHT</text>
<text x="217.5" y="184.1">QUANTITY</text>
<text x="171.1" y="187.5">(CW)</text>
<text x="196.6" y="187.5">(CH)</text>
<text x="168.2" y="193.2">4225mm</text>
<text x="192.6" y="193.2">3715mm</text>
<text x="220.8" y="193.2">1 NOS</text>
</g>
<g font-size="2.4">
<text x="49.9" y="26.3">400</text>
<text x="32.3" y="35.8" transform="rotate(-90 32.3 35.8)">650</text>
<text x="35" y="78.4" transform="rotate(-90 35 78.4)">3715</text>
<text x="142.4" y="105.4" transform="rotate(-90 142.4 105.4)">1300</text>
<text x="34.8" y="116.7">75</text>
<text x="138.7" y="118.3">75</text>
</g>
<g font-size="2.3">
<text x="262.4" y="101.8">NIHVA TECHNOLOGIES</text>
<text x="265.5" y="104.3">PVT. LTD.</text>
<text x="278.5" y="104.3">PUNE</text>
<text x="35.6" y="167.4">M.S. BOTTOM</text>
<text x="35" y="170.2">RAIL PROFILE</text>
<text x="41.2" y="173">3MM</text>
</g>
<text font-size="2.1" x="27.9" y="181.1">HEAVY RUBBER GAS KIT</text>
<g font-size="2">
<text x="236.4" y="18.6">DIMENSION :</text>
<text x="236.4" y="24.3">CLEAR WIDTH</text>
<text x="256" y="24.3">CLEAR HEIGHT</text>
<text x="276.8" y="24.3">QUANTITY</text>
<text x="239.5" y="31.4">4225mm</text>
<text x="259.2" y="31.4">3715mm</text>
<text x="276.5" y="31.4">1NOS</text>
<text x="236.2" y="37.2">MATERIAL :</text>
<text x="236.4" y="44.4">THICKNESS :</text>
<text x="236.4" y="113.7">TITLE:</text>
<text x="237.1" y="132.8">CLIENT'S APPROVAL :</text>
<text x="236" y="150.1">CLIENT - SKF INDIA LTD.</text>
<text x="236.2" y="154.6">PROJECT -</text>
<text x="236.1" y="158.8">SITE LOCATION -CHINCHWAD</text>
<text x="236.2" y="163">DWG. NO. : NIHVA/17-18/0018</text>
<text x="236.3" y="167.1">SCALE: NTS</text>
<text x="254.7" y="167">WT:</text>
<text x="269.8" y="167.1">SHEET:1 OF 1</text>
<text x="236.3" y="172.4">DRAWN BY: SURAJ</text>
<text x="264.8" y="172.5">DATE: 18-04-2017</text>
<text x="236.7" y="178.3">CHECK BY: OMKAR</text>
<text x="264.9" y="178.5">DATE: 18-04-2017</text>
<text x="236.8" y="183.8">APPROVED BY : R.K</text>
<text x="264.9" y="183.8">DATE: 18-04-2017</text>
<text x="236" y="188.3">If any queries contact : projects@nihva.com</text>
<text x="236.1" y="193.3">NOTE: ALL DIMENSIONS ARE IN mm</text>
</g>
<g font-size="1.7">
<text x="263.8" y="107.1">Email:- info@nihva.com</text>
<text x="263.9" y="109.6">Website:- www.nihva.com</text>
</g>
<text font-size="1.3" x="68.3" y="172" transform="rotate(-90 68.3 172)">100 MM</text>
</svg>
